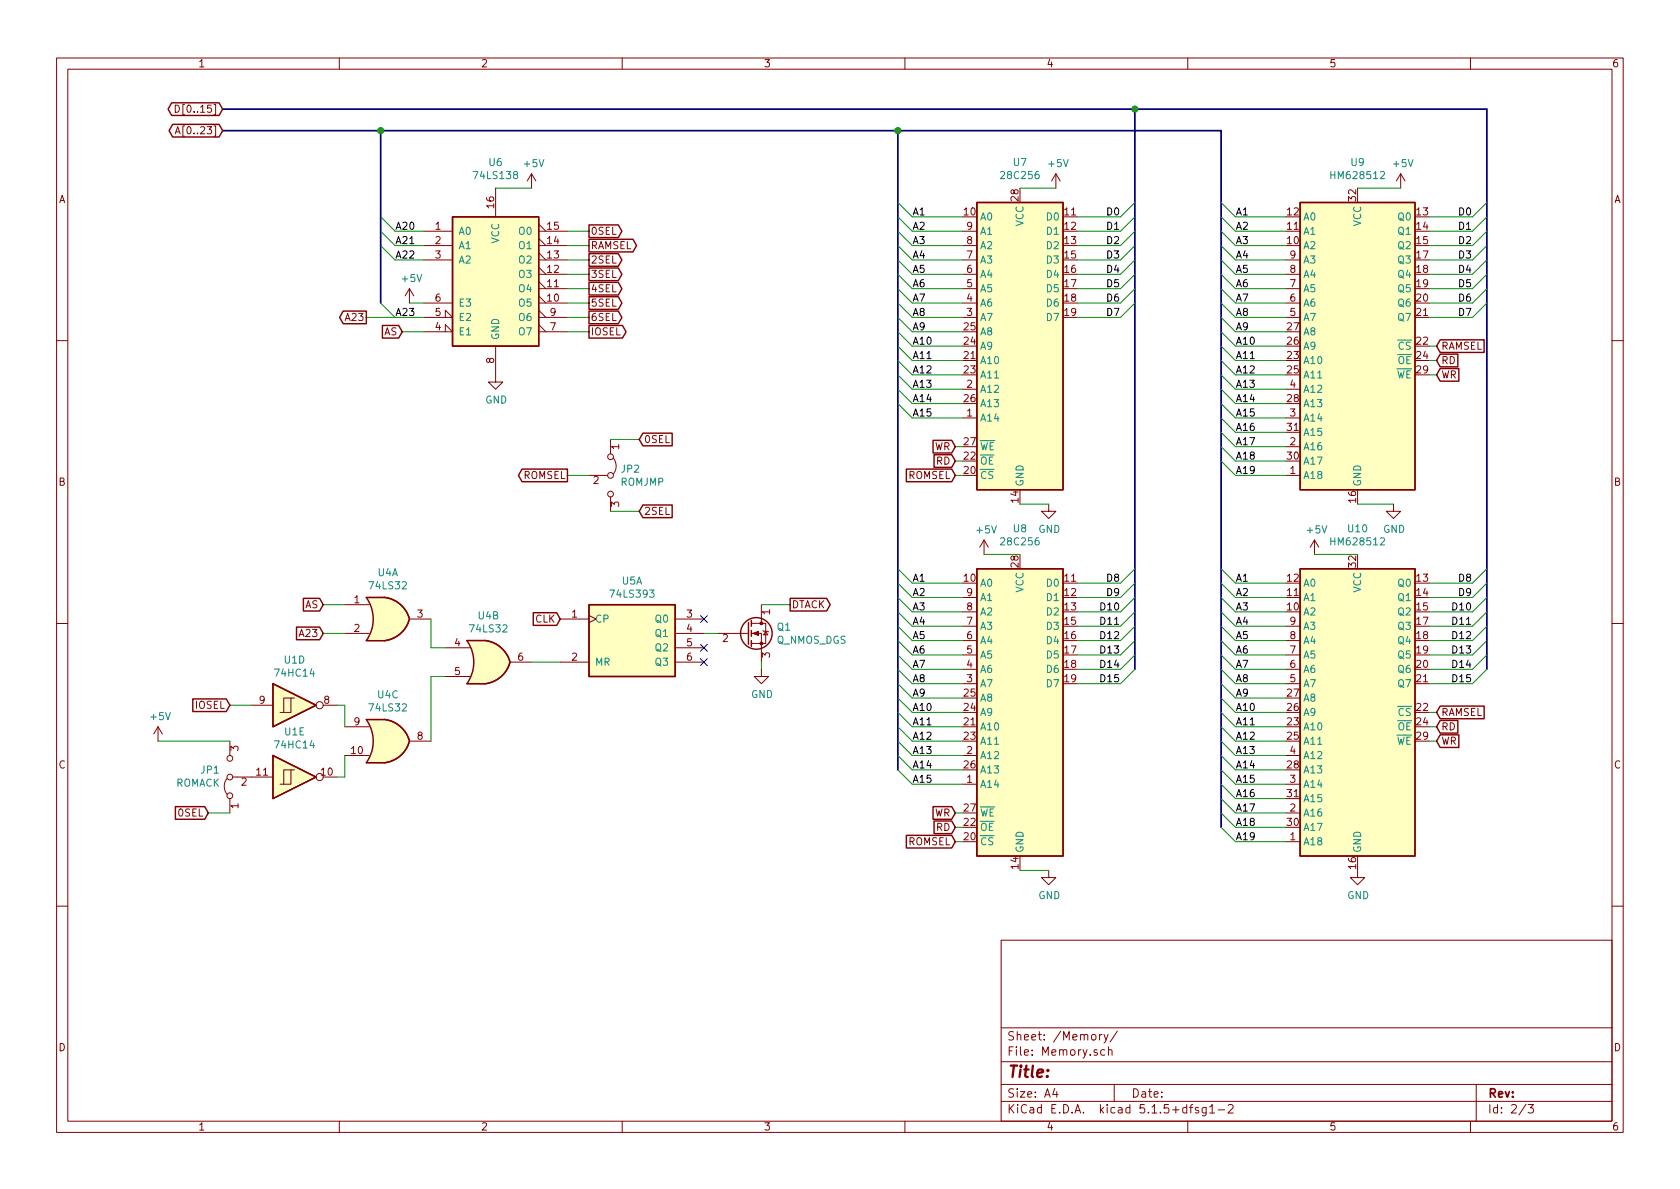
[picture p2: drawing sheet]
<svg xmlns="http://www.w3.org/2000/svg" width="297mm" height="210mm" viewBox="0 0 297 210" stroke-linecap="round" stroke-linejoin="round" font-family="sans-serif">
<g fill="none" stroke="#840000" stroke-width=".18">
<path d="M10 10.3h277v189.9h-277zM12 12.2h273v186.1h-273zM31 18.6a.64 .64 0 0 1 .7 .6 .64 .64 0 0 1-.7 .7zM60 10.3v1.9M110 10.3v1.9M160 10.3v1.9M210 10.3v1.9M260 10.3v1.9M31 23.7l.4-1.3 .5 1.3M31.1 23.3h.6M87.6 33.3v5M94 30.7l-.8 1.3"/>
<path d="M94 30.7v2.6M94 30.7l.7 1.3M95.2 39.6l1.3 1.3M186.7 30.7l-.8 1.3M186.7 30.7v2.6M186.7 30.7l.8 1.3M247.6 30.7l-.7 1.3M247.6 30.7v2.6M247.6 30.7l.8 1.3M72.4 51l-.8 1.3M72.4 51v2.6M72.4 51l.8 1.3"/>
<path d="M74.9 58.7h5.1l-1.3-1.3v1.3M74.9 56.1h5.1l-1.3-1.2v1.2M74.9 40.9h5.1M74.9 53.6h5.1M74.9 46h5.1M74.9 43.4h5.1M95.2 40.9h5.1M95.2 53.6h5.1M95.2 52.3l1.3 1.3M95.2 51h5.1M95.2 49.8l1.3 1.2M95.2 48.5h5.1"/>
<path d="M95.2 47.2l1.3 1.3M95.2 46h5.1M95.2 44.7l1.3 1.3M95.2 43.4h5.1M95.2 42.2l1.3 1.2M95.2 58.7h5.1M95.2 56.1h5.1M95.2 57.4l1.3 1.3M95.2 54.9l1.3 1.2M170.2 40.9h2.5M170.2 53.6h2.5M170.2 51h2.5"/>
<path d="M170.2 48.5h2.5M170.2 46h2.5M170.2 43.4h2.5M170.2 56.1h2.5M227.3 53.6h2.6M227.3 51h2.6M227.3 48.5h2.6M227.3 46h2.6M227.3 56.1h2.6M10 60.2h2M87.6 61.2v6.4h1.3l-1.3 1.2-1.2-1.2h1.2M107.9 77.7v2.6"/>
<path d="M170.2 73.9h2.5M170.2 68.8h2.5M227.3 79h2.6M227.3 73.9h2.6M227.3 68.8h2.6M285 60.2h2M104.1 84.1h3.3M107.9 87.9v2.5M108.5 81a2.26 2.26 0 0 1 0 2.8M174 95.5l-.8 1.3M174 95.5v2.5M174 95.5l.8 1.3"/>
<path d="M185.4 89.1v1.3h1.3l-1.3 1.3-1.3-1.3h1.3M227.3 84.1h2.6M232.4 95.5l-.8 1.3M232.4 95.5v2.5M232.4 95.5l.8 1.3M246.4 89.1v1.3h1.2l-1.2 1.3-1.3-1.3h1.3M10 110.3h2M61 112h4.3M61 106.9h4.3M72.4 109.5h3.8M78.7 114.5h4.4M78.7 119.6h4.4"/>
<path d="M90.2 117.1h3.8M99.1 109.5h5M99.1 117.1h5M104.1 108.8l1.3 .7-1.3 .6M119.4 109.5h5.1M119.4 117.1h5.1M119.4 112h5.1M119.4 114.5h5.1M127 112h5.3M132.8 112h1.8v5.1M132.8 110.2h2.6v3.6h-2.6M134.6 118.4v1.2h1.3l-1.3 1.3-1.3-1.3h1.3"/>
<path d="M134.6 106.9v3.3M134.9 111.5l.1 .1h.8l.1 .2M135.4 111.6l.4 .7h-.8zM170.2 118.4h2.5M170.2 115.8h2.5M170.2 113.3h2.5M170.2 110.7h2.5M170.2 108.2h2.5M170.2 105.7h2.5M227.3 118.4h2.6M227.3 115.8h2.6M227.3 113.3h2.6"/>
<path d="M227.3 110.7h2.6M285 110.3h2M27.9 128.5l-.7 1.3M27.9 128.5v2.6M27.9 128.5l.8 1.3M40.1 137.7a2.26 2.26 0 0 0 0 2.8M40.6 131.1v2.5M41.1 137.4h7.2M44.4 124.7h3.9M51.4 123.4h-1.2v2.6M51.4 136.1h-1.2v2.6M52.1 123.4h-.7v2.6h-1.9"/>
<path d="M52.1 136.1h-.7v2.6h-1.9M57.1 124.7h2.6M57.1 137.4h2.6M61 133.6h4.3M61 128.5h4.3M72.4 131.1h3.8M170.2 138.7h2.5M170.2 133.6h2.5M170.2 120.9h2.5M227.3 138.7h2.6M227.3 133.6h2.6M227.3 120.9h2.6"/>
<path d="M40.6 141.2v2.6M185.4 153.9v1.3h1.3l-1.3 1.3-1.3-1.3h1.3M227.3 148.8h2.6M227.3 143.8h2.6M240 153.9v1.3h1.3l-1.3 1.3-1.2-1.3h1.2M10 160.2h2M177 166.3h108v32h-108zM285 160.2h2M60 198.3v1.9M110 198.3v1.9M160 198.3v1.9M177 194.8h108"/>
<path d="M177 191.8h108M177 187.8h108M177 181.8h108M186.5 192.5l-.4 1h1M186.8 193v1M194.4 182.9v1M194.8 182.9l-.4 .3M195.2 182.9l.4 1M195.3 185.7l-.4-.1-.3 .3 .1 .6 .2 .1 .4-.1M195.9 182.9l-.5 1.4-.2 .1M196 185.7l.2-.1 .3 .1 .1 .9M196 185.1v1.5"/>
<path d="M197 191.8v3M197.6 182.3l-1.3 2M210 198.3v1.9M210.3 195.8h.6M210.9 195.3l-.4 .2v1.3M211.9 195.9l-.4-.1-.2 .2 .1 .3 .5 .1v.3h-.6M213.3 195.8v1.2l-.3 .3h-.4M213.3 195.9l-.5-.1-.3 .3 .1 .6 .2 .1 .5-.1M213.9 195.8l.4-.5v1.5M213.9 196.8h.9M215.4 196.3h1.1M217.2 195.5l.2-.2h.4l.2 .5-.9 1h.9"/>
<path d="M260 198.3v1.9M261 191.8v6.5M269.8 195.2l-1.2 2M270.2 195.3h.9l-.5 .6 .4 .1v.7l-.2 .1-.6-.1"/>
<circle cx="108" cy="87.4" r=".51"/>
<circle cx="108" cy="80.8" r=".51"/>
<circle cx="108" cy="84.1" r=".51"/>
<circle cx="40.6" cy="137.4" r=".51"/>
<circle cx="40.6" cy="134.1" r=".51"/>
<circle cx="56.5" cy="124.7" r=".63"/>
<circle cx="56.5" cy="137.4" r=".63"/>
<circle cx="40.6" cy="140.7" r=".51"/>
</g>
<g fill="#ffffc2" stroke="#ffffc2" stroke-width=".18">
<path d="M48.3 120.9l7.6 3.8-7.6 3.8z"/>
<path d="M104.1 106.9h15.3v12.7h-15.3z"/>
<path d="M80 38.3h15.2v22.9h-15.2z"/>
<path d="M85.7 113.3a5.2 5.2 0 0 1 4.5 3.8l-5 1.3z"/>
<path d="M85.2 115.8l5 1.3a5.2 5.2 0 0 1-4.5 3.8z"/>
<path d="M82.5 120.9h3.2z"/>
<path d="M82.5 113.3h3.2z"/>
<path d="M82.5 113.3h3.2v7.6h-3.2a6.7 6.7 0 0 0 0-7.6z"/>
<path d="M67.9 105.6a5.2 5.2 0 0 1 4.5 3.8l-5 1.4z"/>
<path d="M67.4 108.1l5 1.4a5.2 5.2 0 0 1-4.5 3.8z"/>
<path d="M64.8 113.3h3.1z"/>
<path d="M64.8 105.7h3.1z"/>
<path d="M64.8 105.7h3.1v7.6h-3.1a6.7 6.7 0 0 0 0-7.6z"/>
<path d="M172.7 100.6h15.3v50.8h-15.3z"/>
<path d="M229.9 100.6h20.3v50.8h-20.3z"/>
<path d="M229.9 35.8h20.3v50.8h-20.3z"/>
<path d="M67.9 127.2a5.2 5.2 0 0 1 4.5 3.8l-5 1.4z"/>
<path d="M67.4 129.7l5 1.4a5.2 5.2 0 0 1-4.5 3.8z"/>
<path d="M64.8 134.9h3.1z"/>
<path d="M64.8 127.2h3.1z"/>
<path d="M64.8 127.2h3.1v7.7h-3.1a6.7 6.7 0 0 0 0-7.7z"/>
<path d="M48.3 133.6l7.6 3.8-7.6 3.8z"/>
<path d="M172.7 35.8h15.3v50.8h-15.3z"/>
</g>
<g fill="none" stroke="#840000" stroke-width=".25">
<path d="M30.4 18.2h8.3l.7 1.1-.7 1.1h-8.3l-.7-1.1zM30.5 22h8.2l.7 1.1-.7 1.1h-8.2l-.6-1.1zM80 38.3h15.2v22.9h-15.2zM104.1 39.8h5.2l.7 1.1-.7 1.1h-5.2zM172.7 35.8h15.3v50.8h-15.3zM229.9 35.8h20.3v50.8h-20.3zM60.7 55h4.1v2.2h-4.1l-.7-1.1zM67.6 57.6h2.9l.6 1.1-.6 1.1h-2.9zM104.1 55h5.2l.7 1.1-.7 1.1h-5.2zM104.1 52.5h5.2l.7 1.1-.7 1.1h-5.2zM104.1 49.9h5.2l.7 1.1-.7 1.2h-5.2zM104.1 47.4h5.2l.7 1.1-.7 1.1h-5.2z"/>
<path d="M104.1 44.9h5.2l.7 1.1-.7 1.1h-5.2zM104.1 42.3h7.8l.6 1.1-.6 1.1h-7.8zM104.1 57.6h6l.6 1.1-.6 1.1h-6zM113.7 76.6h5.1v2.2h-5.1l-.7-1.1zM165 77.9h3.3l.6 1.1-.6 1.1h-3.3zM254.6 62.6h3.2v2.3h-3.2l-.6-1.2zM254.6 65.2h3.3v2.2h-3.3l-.6-1.1zM254.6 60.1h7.8v2.2h-7.8l-.6-1.1zM92.3 83h8v2.2h-8l-.6-1.1zM113.7 89.3h5.1v2.2h-5.1l-.7-1.1zM160.2 83h8.1l.6 1.1-.6 1.1h-8.1zM165.2 80.4h3.1l.6 1.1-.6 1.1h-3.1z"/>
<path d="M52.4 110.9h4.1l.6 1.1-.6 1.1h-4.1zM53.6 105.8h2.9l.6 1.1-.6 1.1h-2.9zM64.8 105.7l3.1-.1a5.2 5.2 0 0 1 4.5 3.8M64.8 105.7a6.6 6.6 0 0 1 0 7.6M72.4 109.5a5.2 5.2 0 0 1-4.5 3.8h-3.1M85.7 113.3a5.2 5.2 0 0 1 4.5 3.8M85.7 113.3h-3.1a6.6 6.6 0 0 1 0 7.6h3.1M90.2 117.1a5.2 5.2 0 0 1-4.5 3.8M94.3 108.4h4.1l.7 1.1-.7 1.1h-4.1zM104.1 106.9h15.3v12.7h-15.3zM132.3 110.1v3.8M132.8 109.7v1"/>
<path d="M132.8 111.5v1M132.8 113.3v1M139.7 105.8h6.5l.6 1.1-.6 1.1h-6.5zM172.7 100.6h15.3v50.8h-15.3zM229.9 100.6h20.3v50.8h-20.3zM34.1 123.6h5.9l.6 1.1-.6 1.1h-5.9zM48.3 120.9l7.6 3.8-7.6 3.8zM48.3 133.6l7.6 3.8-7.6 3.8zM64.8 134.9h3.1M64.8 127.2h3.1M64.8 127.3a6.6 6.6 0 0 1 0 7.5M67.9 127.2a5.2 5.2 0 0 1 4.5 3.8"/>
<path d="M72.4 131.1a5.2 5.2 0 0 1-4.5 3.8M254.6 129.9h3.3v2.3h-3.3l-.6-1.1zM254.6 127.4h3.2v2.2h-3.2l-.6-1.1zM254.6 124.9h7.8v2.2h-7.8l-.6-1.1zM31 142.6h5.2l.6 1.2-.6 1.1h-5.2zM160.2 147.7h8.1l.6 1.1-.6 1.2h-8.1zM165 142.6h3.3l.6 1.2-.6 1.1h-3.3zM165.2 145.2h3.1l.6 1.1-.6 1.1h-3.1z"/>
<circle cx="133.7" cy="112" r="2.79"/>
</g>
<g fill="#840000" stroke="#840000" stroke-width=".18">
<path d="M133.1 112l1-.4v.8z"/>
<circle cx="134.6" cy="113.8" r=".25"/>
<circle cx="134.6" cy="110.2" r=".25"/>
</g>
<path d="M39.4 19.3h223.5v99.1M200.7 19.3v99.1M39.4 23.1h176.5v123.2M67.3 23.1v30.5M158.7 23.1v113" fill="none" stroke="#000084" stroke-width=".3"/>
<g fill="none" stroke="#008400" stroke-width=".18">
<path d="M67.3 38.3l2.5 2.6h5.1M87.6 33.3h6.4M158.7 38.3l2.6 2.6h8.9M158.7 35.8l2.6 2.5h8.9M180.3 33.3h6.4M200.7 38.3l-2.6 2.6h-7.6M200.7 35.8l-2.6 2.5h-7.6M215.9 38.3l2.5 2.6h8.9M215.9 35.8l2.5 2.5h8.9M240 33.3h7.6M262.9 38.3l-2.6 2.6h-7.6M262.9 35.8l-2.6 2.5h-7.6"/>
<path d="M64.8 56.1h10.1M67.3 43.4l2.5 2.6h5.1M67.3 40.9l2.5 2.5h5.1M67.3 53.6l2.5 2.5M71.1 58.7h3.8M72.4 53.6h2.5M100.3 40.9h3.8M100.3 46h3.8M100.3 48.5h3.8M100.3 51h3.8M100.3 53.6h3.8M100.3 56.1h3.8"/>
<path d="M100.3 43.4h3.8M100.3 58.7h3.8M158.7 43.4l2.6 2.6h8.9M158.7 46l2.6 2.5h8.9M158.7 48.5l2.6 2.5h8.9M158.7 51l2.6 2.6h8.9M158.7 53.6l2.6 2.5h8.9M158.7 40.9l2.6 2.5h8.9M158.7 56.1l2.6 2.6h8.9M158.7 58.7l2.6 2.5h8.9M200.7 43.4l-2.6 2.6h-7.6M200.7 46l-2.6 2.5h-7.6"/>
<path d="M200.7 48.5l-2.6 2.5h-7.6M200.7 51l-2.6 2.6h-7.6M200.7 53.6l-2.6 2.5h-7.6M200.7 40.9l-2.6 2.5h-7.6M215.9 43.4l2.5 2.6h8.9M215.9 46l2.5 2.5h8.9M215.9 48.5l2.5 2.5h8.9M215.9 51l2.5 2.6h8.9M215.9 53.6l2.5 2.5h8.9M215.9 40.9l2.5 2.5h8.9M215.9 56.1l2.5 2.6h8.9M215.9 58.7l2.5 2.5h8.9"/>
<path d="M262.9 43.4l-2.6 2.6h-7.6M262.9 46l-2.6 2.5h-7.6M262.9 48.5l-2.6 2.5h-7.6M262.9 51l-2.6 2.6h-7.6M262.9 53.6l-2.6 2.5h-7.6M262.9 40.9l-2.6 2.5h-7.6M107.9 77.7h5.1M158.7 71.4l2.6 2.5h8.9M158.7 63.7l2.6 2.6h8.9M158.7 61.2l2.6 2.5h8.9M158.7 66.3l2.6 2.5h8.9M158.7 68.8l2.6 2.6h8.9"/>
<path d="M168.9 79h1.3M215.9 71.4l2.5 2.5h8.9M215.9 76.4l2.5 2.6h8.9M215.9 79l2.5 2.5h8.9M215.9 63.7l2.5 2.6h8.9M215.9 61.2l2.5 2.5h8.9M215.9 73.9l2.5 2.5h8.9M215.9 66.3l2.5 2.5h8.9M215.9 68.8l2.5 2.6h8.9M252.7 66.3h1.3M252.7 63.7h1.3M252.7 61.2h1.3"/>
<path d="M100.3 84.1h3.8M107.9 90.4h5.1M168.9 81.5h1.3M168.9 84.1h1.3M174 98h6.3M180.3 89.1h5.1M215.9 81.5l2.5 2.6h8.9M232.4 98h7.6M240 89.1h6.4M57.1 112h3.9M57.1 106.9h3.9M76.2 109.5v5h2.5"/>
<path d="M78.7 119.6h-2.5v11.5M94 117.1h5.1M124.5 112h2.5M134.6 106.9h5.1M134.6 117.1v1.3M158.7 103.1l2.6 2.6h8.9M158.7 100.6l2.6 2.5h8.9M158.7 105.7l2.6 2.5h8.9M158.7 108.2l2.6 2.5h8.9M158.7 110.7l2.6 2.6h8.9M158.7 113.3l2.6 2.5h8.9M158.7 115.8l2.6 2.6h8.9"/>
<path d="M158.7 118.4l2.6 2.5h8.9M200.7 103.1l-2.6 2.6h-7.6M200.7 100.6l-2.6 2.5h-7.6M200.7 105.7l-2.6 2.5h-7.6M200.7 108.2l-2.6 2.5h-7.6M200.7 110.7l-2.6 2.6h-7.6M200.7 113.3l-2.6 2.5h-7.6M200.7 115.8l-2.6 2.6h-7.6M200.7 118.4l-2.6 2.5h-7.6M215.9 103.1l2.5 2.6h8.9M215.9 100.6l2.5 2.5h8.9M215.9 105.7l2.5 2.5h8.9"/>
<path d="M215.9 108.2l2.5 2.5h8.9M215.9 110.7l2.5 2.6h8.9M215.9 113.3l2.5 2.5h8.9M215.9 115.8l2.5 2.6h8.9M215.9 118.4l2.5 2.5h8.9M262.9 103.1l-2.6 2.6h-7.6M262.9 100.6l-2.6 2.5h-7.6M262.9 105.7l-2.6 2.5h-7.6M262.9 108.2l-2.6 2.5h-7.6M262.9 110.7l-2.6 2.6h-7.6M262.9 113.3l-2.6 2.5h-7.6M262.9 115.8l-2.6 2.6h-7.6"/>
<path d="M262.9 118.4l-2.6 2.5h-7.6M27.9 131.1h12.7M40.6 124.7h3.8M59.7 124.7h1.3v3.8M61 133.6v3.8h-1.3M158.7 126l2.6 2.5h8.9M158.7 136.1l2.6 2.6h8.9M158.7 128.5l2.6 2.6h8.9M158.7 131.1l2.6 2.5h8.9M158.7 123.4l2.6 2.6h8.9M158.7 120.9l2.6 2.5h8.9M158.7 133.6l2.6 2.5h8.9"/>
<path d="M215.9 126l2.5 2.5h8.9M215.9 136.1l2.5 2.6h8.9M215.9 128.5l2.5 2.6h8.9M215.9 131.1l2.5 2.5h8.9M215.9 123.4l2.5 2.6h8.9M215.9 120.9l2.5 2.5h8.9M215.9 138.7l2.5 2.5h8.9M215.9 133.6l2.5 2.5h8.9M252.7 128.5h1.3M252.7 131.1h1.3M252.7 126h1.3M36.8 143.8h3.8"/>
<path d="M168.9 143.8h1.3M168.9 146.3h1.3M168.9 148.8h1.3M180.3 153.9h5.1M215.9 141.2l2.5 2.6h8.9M215.9 143.8l2.5 2.5h8.9M215.9 146.3l2.5 2.5h8.9"/>
</g>
<g fill="#008400" stroke="#008400" stroke-width=".25">
<circle cx="67.3" cy="23.1" r=".51"/>
<circle cx="158.8" cy="23.1" r=".51"/>
<circle cx="200.7" cy="19.3" r=".51"/>
</g>
<path d="M123.9 108.9l1.2 1.2M123.9 113.9l1.2 1.3M123.9 116.5l1.2 1.2M125.1 108.9l-1.2 1.2M125.1 113.9l-1.2 1.3M125.1 116.5l-1.2 1.2" fill="none" stroke="#000084" stroke-width=".18"/>
<text font-size="2.8" fill="#840000" x="178" y="190.5">Title:</text>
<g font-size="2.1" fill="#840000">
<text x="178" y="184">Sheet: /Memory/</text>
<text x="178" y="186.7">File: Memory.sch</text>
<text x="178" y="196.9">KiCad E.D.A. kicad 5.1.5+dfsg1-2</text>
<text x="178" y="194.1">Size: A4</text>
<text x="200" y="194.1">Date:</text>
<text x="263" y="194.1">Rev:</text>
<text x="263" y="196.9">Id: 2/3</text>
</g>
<g font-size="1.8" fill="#840000">
<text x="35" y="11.9">1</text>
<text x="85" y="11.9">2</text>
<text x="135" y="11.9">3</text>
<text x="185" y="11.9">4</text>
<text x="235" y="11.9">5</text>
<text x="285" y="11.9">6</text>
<text x="32.2" y="23.7">A[0..23]</text>
<text x="32.2" y="19.9">D[0..15]</text>
<text x="10.4" y="35.9">A</text>
<text x="180.1" y="35.5" transform="rotate(-90 180.1 35.5)">28</text>
<text x="239.8" y="35.5" transform="rotate(-90 239.8 35.5)">32</text>
<text x="285.4" y="35.9">A</text>
<text x="77" y="40.6">1</text>
<text x="87.4" y="36.8" transform="rotate(-90 87.4 36.8)">16</text>
<text x="96.8" y="40.6">15</text>
<text x="104.4" y="41.5">0SEL</text>
<text x="170.5" y="38.1">10</text>
<text x="171" y="40.6">9</text>
<text x="188.3" y="38.1">11</text>
<text x="188.3" y="40.6">12</text>
<text x="227.6" y="40.6">11</text>
<text x="227.6" y="38.1">12</text>
<text x="250.5" y="38.1">13</text>
<text x="250.5" y="40.6">14</text>
<text x="77" y="43.2">2</text>
<text x="77" y="45.7">3</text>
<text x="96.8" y="45.7">13</text>
<text x="96.8" y="43.2">14</text>
<text x="104.4" y="46.6">2SEL</text>
<text x="104.4" y="44.1">RAMSEL</text>
<text x="171" y="45.7">7</text>
<text x="171" y="43.2">8</text>
<text x="188.3" y="43.2">13</text>
<text x="188.3" y="45.7">15</text>
<text x="227.6" y="43.2">10</text>
<text x="228.1" y="45.7">9</text>
<text x="250.5" y="43.2">15</text>
<text x="250.5" y="45.7">17</text>
<text x="77" y="53.3">6</text>
<text x="96.8" y="53.3">10</text>
<text x="96.8" y="50.8">11</text>
<text x="96.8" y="48.3">12</text>
<text x="104.4" y="51.7">4SEL</text>
<text x="104.4" y="49.1">3SEL</text>
<text x="171" y="53.3">4</text>
<text x="171" y="50.8">5</text>
<text x="171" y="48.3">6</text>
<text x="188.3" y="48.3">16</text>
<text x="188.3" y="50.8">17</text>
<text x="188.3" y="53.3">18</text>
<text x="228.1" y="53.3">6</text>
<text x="228.1" y="50.8">7</text>
<text x="228.1" y="48.3">8</text>
<text x="250.5" y="48.3">18</text>
<text x="250.5" y="50.8">19</text>
<text x="250.5" y="53.3">20</text>
<text x="61.3" y="56.8">A23</text>
<text x="67.9" y="59.3">AS</text>
<text x="77" y="58.4">4</text>
<text x="77" y="55.9">5</text>
<text x="97.3" y="58.4">7</text>
<text x="97.3" y="55.9">9</text>
<text x="104.4" y="56.8">6SEL</text>
<text x="104.4" y="54.2">5SEL</text>
<text x="104.4" y="59.3">IOSEL</text>
<text x="170.5" y="58.4">25</text>
<text x="171" y="55.9">3</text>
<text x="188.3" y="55.9">19</text>
<text x="227.6" y="58.4">27</text>
<text x="228.1" y="55.9">5</text>
<text x="250.5" y="55.9">21</text>
<text x="87.4" y="64.2" transform="rotate(-90 87.4 64.2)">8</text>
<text x="170.5" y="63.5">21</text>
<text x="170.5" y="61">24</text>
<text x="227.6" y="63.5">23</text>
<text x="227.6" y="61">26</text>
<text x="250.5" y="61">22</text>
<text x="250.5" y="63.5">24</text>
<text x="254.8" y="64.4">RD</text>
<text x="254.8" y="61.8">RAMSEL</text>
<text x="170.5" y="66">23</text>
<text x="170.5" y="71.1">26</text>
<text x="171" y="68.6">2</text>
<text x="227.6" y="66">25</text>
<text x="227.6" y="71.1">28</text>
<text x="228.1" y="68.6">4</text>
<text x="250.5" y="66">29</text>
<text x="254.8" y="66.9">WR</text>
<text x="171" y="73.7">1</text>
<text x="227.6" y="76.2">31</text>
<text x="228.1" y="73.7">3</text>
<text x="109.5" y="79.5" transform="rotate(-90 109.5 79.5)">1</text>
<text x="113.8" y="78.4">0SEL</text>
<text x="165.2" y="79.6">WR</text>
<text x="165.6" y="82.2">RD</text>
<text x="170.5" y="83.8">20</text>
<text x="170.5" y="81.3">22</text>
<text x="170.5" y="78.7">27</text>
<text x="227.6" y="81.3">30</text>
<text x="228.1" y="83.8">1</text>
<text x="228.1" y="78.7">2</text>
<text x="10.4" y="85.9">B</text>
<text x="92.5" y="84.7">ROMSEL</text>
<text x="104.9" y="85.6">2</text>
<text x="109.5" y="89.6" transform="rotate(-90 109.5 89.6)">3</text>
<text x="160.6" y="84.7">ROMSEL</text>
<text x="180.1" y="88.8" transform="rotate(-90 180.1 88.8)">14</text>
<text x="239.8" y="88.8" transform="rotate(-90 239.8 88.8)">16</text>
<text x="285.4" y="85.9">B</text>
<text x="113.8" y="91.1">2SEL</text>
<text x="180.1" y="100.3" transform="rotate(-90 180.1 100.3)">28</text>
<text x="239.8" y="100.3" transform="rotate(-90 239.8 100.3)">32</text>
<text x="53.9" y="107.6">AS</text>
<text x="62.6" y="106.7">1</text>
<text x="140" y="107.6">DTACK</text>
<text x="170.5" y="102.9">10</text>
<text x="171" y="107.9">8</text>
<text x="171" y="105.4">9</text>
<text x="188.3" y="102.9">11</text>
<text x="188.3" y="105.4">12</text>
<text x="188.3" y="107.9">13</text>
<text x="227.6" y="107.9">10</text>
<text x="227.6" y="105.4">11</text>
<text x="227.6" y="102.9">12</text>
<text x="250.5" y="102.9">13</text>
<text x="250.5" y="105.4">14</text>
<text x="250.5" y="107.9">15</text>
<text x="53.1" y="112.6">A23</text>
<text x="62.6" y="111.8">2</text>
<text x="73.8" y="109.2">3</text>
<text x="94.6" y="110.1">CLK</text>
<text x="101.1" y="109.2">1</text>
<text x="121.4" y="109.2">3</text>
<text x="121.4" y="111.8">4</text>
<text x="127.8" y="113.5">2</text>
<text x="136.1" y="108.7" transform="rotate(-90 136.1 108.7)">1</text>
<text x="171" y="113">6</text>
<text x="171" y="110.5">7</text>
<text x="188.3" y="110.5">15</text>
<text x="188.3" y="113">16</text>
<text x="228.1" y="113">8</text>
<text x="228.1" y="110.5">9</text>
<text x="250.5" y="110.5">17</text>
<text x="250.5" y="113">18</text>
<text x="80.4" y="114.3">4</text>
<text x="80.4" y="119.4">5</text>
<text x="91.6" y="116.8">6</text>
<text x="101.1" y="116.8">2</text>
<text x="121.4" y="114.3">5</text>
<text x="121.4" y="116.8">6</text>
<text x="136.1" y="116.3" transform="rotate(-90 136.1 116.3)">3</text>
<text x="171" y="118.1">4</text>
<text x="171" y="115.6">5</text>
<text x="188.3" y="115.6">17</text>
<text x="188.3" y="118.1">18</text>
<text x="228.1" y="118.1">6</text>
<text x="228.1" y="115.6">7</text>
<text x="250.5" y="115.6">19</text>
<text x="250.5" y="118.1">20</text>
<text x="34.5" y="125.3">IOSEL</text>
<text x="45.9" y="124.5">9</text>
<text x="57.3" y="124.5">8</text>
<text x="170.5" y="125.7">24</text>
<text x="170.5" y="123.2">25</text>
<text x="171" y="120.6">3</text>
<text x="188.3" y="120.6">19</text>
<text x="227.6" y="125.7">26</text>
<text x="227.6" y="123.2">27</text>
<text x="228.1" y="120.6">5</text>
<text x="250.5" y="120.6">21</text>
<text x="250.5" y="125.7">22</text>
<text x="62.6" y="128.3">9</text>
<text x="73.8" y="130.8">8</text>
<text x="170.5" y="128.3">21</text>
<text x="170.5" y="130.8">23</text>
<text x="227.6" y="128.3">23</text>
<text x="227.6" y="130.8">25</text>
<text x="250.5" y="128.3">24</text>
<text x="250.5" y="130.8">29</text>
<text x="254.8" y="131.7">WR</text>
<text x="254.8" y="129.2">RD</text>
<text x="254.8" y="126.6">RAMSEL</text>
<text x="10.4" y="135.9">C</text>
<text x="42.2" y="132.8" transform="rotate(-90 42.2 132.8)">3</text>
<text x="45.4" y="137.2">11</text>
<text x="56.8" y="137.2">10</text>
<text x="62.2" y="133.3">10</text>
<text x="170.5" y="135.9">26</text>
<text x="171" y="133.3">2</text>
<text x="227.6" y="135.9">28</text>
<text x="228.1" y="133.3">4</text>
<text x="285.4" y="135.9">C</text>
<text x="42.2" y="143" transform="rotate(-90 42.2 143)">1</text>
<text x="42.7" y="138.9">2</text>
<text x="170.5" y="143.5">27</text>
<text x="171" y="138.4">1</text>
<text x="227.6" y="141">31</text>
<text x="228.1" y="143.5">2</text>
<text x="228.1" y="138.4">3</text>
<text x="31.6" y="144.4">0SEL</text>
<text x="160.6" y="149.5">ROMSEL</text>
<text x="165.2" y="144.4">WR</text>
<text x="165.6" y="146.9">RD</text>
<text x="170.5" y="148.6">20</text>
<text x="170.5" y="146">22</text>
<text x="227.6" y="146">30</text>
<text x="228.1" y="148.6">1</text>
<text x="180.1" y="153.6" transform="rotate(-90 180.1 153.6)">14</text>
<text x="239.8" y="153.6" transform="rotate(-90 239.8 153.6)">16</text>
<text x="10.4" y="185.9">D</text>
<text x="285.4" y="185.9">D</text>
<text x="35" y="199.9">1</text>
<text x="85" y="199.9">2</text>
<text x="135" y="199.9">3</text>
<text x="185" y="199.9">4</text>
<text x="235" y="199.9">5</text>
<text x="285" y="199.9">6</text>
</g>
<g font-size="1.8" fill="#008484">
<text x="86.5" y="29.4">U6</text>
<text x="92.8" y="29.6">+5V</text>
<text x="179.2" y="29.4">U7</text>
<text x="185.5" y="29.6">+5V</text>
<text x="238.9" y="29.4">U9</text>
<text x="246.4" y="29.6">+5V</text>
<text x="84" y="31.7">74LS138</text>
<text x="177.2" y="31.7">28C256</text>
<text x="235.7" y="31.7">HM628512</text>
<text x="81" y="41.5">A0</text>
<text x="91.9" y="41.5">O0</text>
<text x="173.2" y="39">A0</text>
<text x="173.2" y="41.5">A1</text>
<text x="181" y="40.1" transform="rotate(-90 181 40.1)">VCC</text>
<text x="185.2" y="39">D0</text>
<text x="185.2" y="41.5">D1</text>
<text x="230.4" y="41.5">A1</text>
<text x="230.4" y="39">A0</text>
<text x="240.7" y="40.1" transform="rotate(-90 240.7 40.1)">VCC</text>
<text x="247.3" y="39">Q0</text>
<text x="247.3" y="41.5">Q1</text>
<text x="81" y="44.1">A1</text>
<text x="81" y="46.6">A2</text>
<text x="88.3" y="43.1" transform="rotate(-90 88.3 43.1)">VCC</text>
<text x="91.9" y="46.6">O2</text>
<text x="91.9" y="44.1">O1</text>
<text x="173.2" y="46.6">A3</text>
<text x="173.2" y="44.1">A2</text>
<text x="185.2" y="44.1">D2</text>
<text x="185.2" y="46.6">D3</text>
<text x="230.4" y="44.1">A2</text>
<text x="230.4" y="46.6">A3</text>
<text x="247.3" y="44.1">Q2</text>
<text x="247.3" y="46.6">Q3</text>
<text x="71.2" y="49.9">+5V</text>
<text x="91.9" y="51.7">O4</text>
<text x="91.9" y="49.1">O3</text>
<text x="173.2" y="51.7">A5</text>
<text x="173.2" y="49.1">A4</text>
<text x="185.2" y="49.1">D4</text>
<text x="185.2" y="51.7">D5</text>
<text x="230.4" y="51.7">A5</text>
<text x="230.4" y="49.1">A4</text>
<text x="247.3" y="49.1">Q4</text>
<text x="247.3" y="51.7">Q5</text>
<text x="81" y="59.3">E1</text>
<text x="81" y="56.8">E2</text>
<text x="81" y="54.2">E3</text>
<text x="91.9" y="54.2">O5</text>
<text x="91.9" y="59.3">O7</text>
<text x="91.9" y="56.8">O6</text>
<text x="173.2" y="59.3">A8</text>
<text x="173.2" y="56.8">A7</text>
<text x="173.2" y="54.2">A6</text>
<text x="185.2" y="54.2">D6</text>
<text x="185.2" y="56.8">D7</text>
<text x="230.4" y="59.3">A8</text>
<text x="230.4" y="56.8">A7</text>
<text x="230.4" y="54.2">A6</text>
<text x="247.3" y="54.2">Q6</text>
<text x="247.3" y="56.8">Q7</text>
<text x="88.3" y="60.2" transform="rotate(-90 88.3 60.2)">GND</text>
<text x="173.2" y="64.4">A10</text>
<text x="173.2" y="61.8">A9</text>
<text x="230.4" y="64.4">A10</text>
<text x="230.4" y="61.8">A9</text>
<text x="247.1" y="64.4">OE</text>
<text x="247.2" y="61.8">CS</text>
<text x="85.8" y="71.4">GND</text>
<text x="173.2" y="69.5">A12</text>
<text x="173.2" y="66.9">A11</text>
<text x="230.4" y="66.9">A11</text>
<text x="230.4" y="69.5">A12</text>
<text x="246.8" y="66.9">WE</text>
<text x="173.2" y="74.5">A14</text>
<text x="173.2" y="72">A13</text>
<text x="230.4" y="72">A13</text>
<text x="230.4" y="74.5">A14</text>
<text x="230.4" y="77.1">A15</text>
<text x="109.9" y="83.6">JP2</text>
<text x="173.2" y="82.2">OE</text>
<text x="173.2" y="79.6">WE</text>
<text x="230.4" y="79.6">A16</text>
<text x="230.4" y="82.2">A17</text>
<text x="109.7" y="85.9">ROMJMP</text>
<text x="173.2" y="84.7">CS</text>
<text x="181" y="86.1" transform="rotate(-90 181 86.1)">GND</text>
<text x="230.4" y="84.7">A18</text>
<text x="240.7" y="86.1" transform="rotate(-90 240.7 86.1)">GND</text>
<text x="172.8" y="94.3">+5V</text>
<text x="179.2" y="94.1">U8</text>
<text x="183.6" y="94.2">GND</text>
<text x="231.2" y="94.3">+5V</text>
<text x="238.4" y="94.1">U10</text>
<text x="244.6" y="94.2">GND</text>
<text x="66.8" y="101.9">U4A</text>
<text x="177.2" y="96.4">28C256</text>
<text x="235.7" y="96.4">HM628512</text>
<text x="65.5" y="104.2">74LS32</text>
<text x="108.2" y="105.7">74LS393</text>
<text x="110" y="103.4">U5A</text>
<text x="173.2" y="103.8">A0</text>
<text x="173.2" y="106.3">A1</text>
<text x="181" y="104.8" transform="rotate(-90 181 104.8)">VCC</text>
<text x="185.2" y="103.8">D0</text>
<text x="185.2" y="106.3">D1</text>
<text x="230.4" y="106.3">A1</text>
<text x="230.4" y="103.8">A0</text>
<text x="240.7" y="104.8" transform="rotate(-90 240.7 104.8)">VCC</text>
<text x="247.3" y="103.8">Q0</text>
<text x="247.3" y="106.3">Q1</text>
<text x="83.3" y="111.8">74LS32</text>
<text x="84.6" y="109.5">U4B</text>
<text x="105.2" y="110.1">CP</text>
<text x="116" y="110.1">Q0</text>
<text x="116" y="112.6">Q1</text>
<text x="137.3" y="113.8">Q_NMOS_DGS</text>
<text x="137.4" y="111.5">Q1</text>
<text x="173.2" y="113.9">A4</text>
<text x="173.2" y="111.4">A3</text>
<text x="173.2" y="108.8">A2</text>
<text x="185.2" y="108.8">D2</text>
<text x="185.2" y="111.4">D3</text>
<text x="185.2" y="113.9">D4</text>
<text x="230.4" y="108.8">A2</text>
<text x="230.4" y="113.9">A4</text>
<text x="230.4" y="111.4">A3</text>
<text x="247.3" y="108.8">Q2</text>
<text x="247.3" y="111.4">Q3</text>
<text x="247.3" y="113.9">Q4</text>
<text x="48.8" y="119.7">74HC14</text>
<text x="50.3" y="117.3">U1D</text>
<text x="105.2" y="117.7">MR</text>
<text x="116" y="115.2">Q2</text>
<text x="116" y="117.7">Q3</text>
<text x="173.2" y="119">A6</text>
<text x="173.2" y="116.5">A5</text>
<text x="185.2" y="116.5">D5</text>
<text x="185.2" y="119">D6</text>
<text x="230.4" y="119">A6</text>
<text x="230.4" y="116.5">A5</text>
<text x="247.3" y="116.5">Q5</text>
<text x="247.3" y="119">Q6</text>
<text x="65.5" y="125.8">74LS32</text>
<text x="66.8" y="123.5">U4C</text>
<text x="132.8" y="123.4">GND</text>
<text x="173.2" y="124.1">A8</text>
<text x="173.2" y="121.5">A7</text>
<text x="185.2" y="121.5">D7</text>
<text x="230.4" y="124.1">A8</text>
<text x="230.4" y="121.5">A7</text>
<text x="247.3" y="121.5">Q7</text>
<text x="26.7" y="127.3">+5V</text>
<text x="50.4" y="130">U1E</text>
<text x="173.2" y="129.2">A10</text>
<text x="173.2" y="131.7">A11</text>
<text x="173.2" y="126.6">A9</text>
<text x="230.4" y="129.2">A10</text>
<text x="230.4" y="131.7">A11</text>
<text x="230.4" y="126.6">A9</text>
<text x="246.8" y="131.7">WE</text>
<text x="247.1" y="129.2">OE</text>
<text x="247.2" y="126.6">CS</text>
<text x="35.6" y="136.8">JP1</text>
<text x="48.8" y="132.4">74HC14</text>
<text x="173.2" y="134.2">A12</text>
<text x="173.2" y="136.8">A13</text>
<text x="230.4" y="136.8">A13</text>
<text x="230.4" y="134.2">A12</text>
<text x="31.1" y="139.1">ROMACK</text>
<text x="173.2" y="139.3">A14</text>
<text x="230.4" y="139.3">A14</text>
<text x="230.4" y="141.9">A15</text>
<text x="173.2" y="149.5">CS</text>
<text x="173.2" y="146.9">OE</text>
<text x="173.2" y="144.4">WE</text>
<text x="230.4" y="149.5">A18</text>
<text x="230.4" y="144.4">A16</text>
<text x="230.4" y="146.9">A17</text>
<text x="181" y="150.9" transform="rotate(-90 181 150.9)">GND</text>
<text x="240.7" y="150.9" transform="rotate(-90 240.7 150.9)">GND</text>
<text x="183.6" y="159">GND</text>
<text x="238.2" y="159">GND</text>
</g>
<g font-size="1.8">
<text x="69.8" y="40.6">A20</text>
<text x="161.3" y="40.6">A2</text>
<text x="161.3" y="38.1">A1</text>
<text x="195.9" y="38.1">D0</text>
<text x="195.9" y="40.6">D1</text>
<text x="218.4" y="40.6">A2</text>
<text x="218.4" y="38.1">A1</text>
<text x="258.1" y="38.1">D0</text>
<text x="258.1" y="40.6">D1</text>
<text x="69.8" y="45.7">A22</text>
<text x="69.8" y="43.2">A21</text>
<text x="161.3" y="45.7">A4</text>
<text x="161.3" y="43.2">A3</text>
<text x="195.9" y="45.7">D3</text>
<text x="195.9" y="43.2">D2</text>
<text x="218.4" y="45.7">A4</text>
<text x="218.4" y="43.2">A3</text>
<text x="258.1" y="45.7">D3</text>
<text x="258.1" y="43.2">D2</text>
<text x="161.3" y="53.3">A7</text>
<text x="161.3" y="50.8">A6</text>
<text x="161.3" y="48.3">A5</text>
<text x="195.9" y="48.3">D4</text>
<text x="195.9" y="50.8">D5</text>
<text x="195.9" y="53.3">D6</text>
<text x="218.4" y="50.8">A6</text>
<text x="218.4" y="53.3">A7</text>
<text x="218.4" y="48.3">A5</text>
<text x="258.1" y="53.3">D6</text>
<text x="258.1" y="50.8">D5</text>
<text x="258.1" y="48.3">D4</text>
<text x="69.8" y="55.9">A23</text>
<text x="161.3" y="55.9">A8</text>
<text x="161.3" y="58.4">A9</text>
<text x="195.9" y="55.9">D7</text>
<text x="218.4" y="55.9">A8</text>
<text x="218.4" y="58.4">A9</text>
<text x="258.1" y="55.9">D7</text>
<text x="161.3" y="63.5">A11</text>
<text x="161.3" y="61">A10</text>
<text x="218.4" y="61">A10</text>
<text x="218.4" y="63.5">A11</text>
<text x="161.3" y="71.1">A14</text>
<text x="161.3" y="68.6">A13</text>
<text x="161.3" y="66">A12</text>
<text x="218.4" y="66">A12</text>
<text x="218.4" y="68.6">A13</text>
<text x="218.4" y="71.1">A14</text>
<text x="161.3" y="73.7">A15</text>
<text x="218.4" y="73.7">A15</text>
<text x="218.4" y="76.2">A16</text>
<text x="218.4" y="78.7">A17</text>
<text x="218.4" y="81.3">A18</text>
<text x="218.4" y="83.8">A19</text>
<text x="161.3" y="107.9">A3</text>
<text x="161.3" y="105.4">A2</text>
<text x="161.3" y="102.9">A1</text>
<text x="194.9" y="107.9">D10</text>
<text x="195.9" y="102.9">D8</text>
<text x="195.9" y="105.4">D9</text>
<text x="218.4" y="107.9">A3</text>
<text x="218.4" y="105.4">A2</text>
<text x="218.4" y="102.9">A1</text>
<text x="257.1" y="107.9">D10</text>
<text x="258.1" y="102.9">D8</text>
<text x="258.1" y="105.4">D9</text>
<text x="161.3" y="113">A5</text>
<text x="161.3" y="110.5">A4</text>
<text x="194.9" y="110.5">D11</text>
<text x="194.9" y="113">D12</text>
<text x="218.4" y="113">A5</text>
<text x="218.4" y="110.5">A4</text>
<text x="257.1" y="113">D12</text>
<text x="257.1" y="110.5">D11</text>
<text x="161.3" y="118.1">A7</text>
<text x="161.3" y="115.6">A6</text>
<text x="194.9" y="118.1">D14</text>
<text x="194.9" y="115.6">D13</text>
<text x="218.4" y="118.1">A7</text>
<text x="218.4" y="115.6">A6</text>
<text x="257.1" y="115.6">D13</text>
<text x="257.1" y="118.1">D14</text>
<text x="161.3" y="125.7">A10</text>
<text x="161.3" y="123.2">A9</text>
<text x="161.3" y="120.6">A8</text>
<text x="194.9" y="120.6">D15</text>
<text x="218.4" y="125.7">A10</text>
<text x="218.4" y="123.2">A9</text>
<text x="218.4" y="120.6">A8</text>
<text x="257.1" y="120.6">D15</text>
<text x="161.3" y="130.8">A12</text>
<text x="161.3" y="128.3">A11</text>
<text x="218.4" y="130.8">A12</text>
<text x="218.4" y="128.3">A11</text>
<text x="161.3" y="135.9">A14</text>
<text x="161.3" y="133.3">A13</text>
<text x="218.4" y="135.9">A14</text>
<text x="218.4" y="133.3">A13</text>
<text x="161.3" y="138.4">A15</text>
<text x="218.4" y="138.4">A15</text>
<text x="218.4" y="143.5">A17</text>
<text x="218.4" y="141">A16</text>
<text x="218.4" y="146">A18</text>
<text x="218.4" y="148.6">A19</text>
</g>
</svg>
